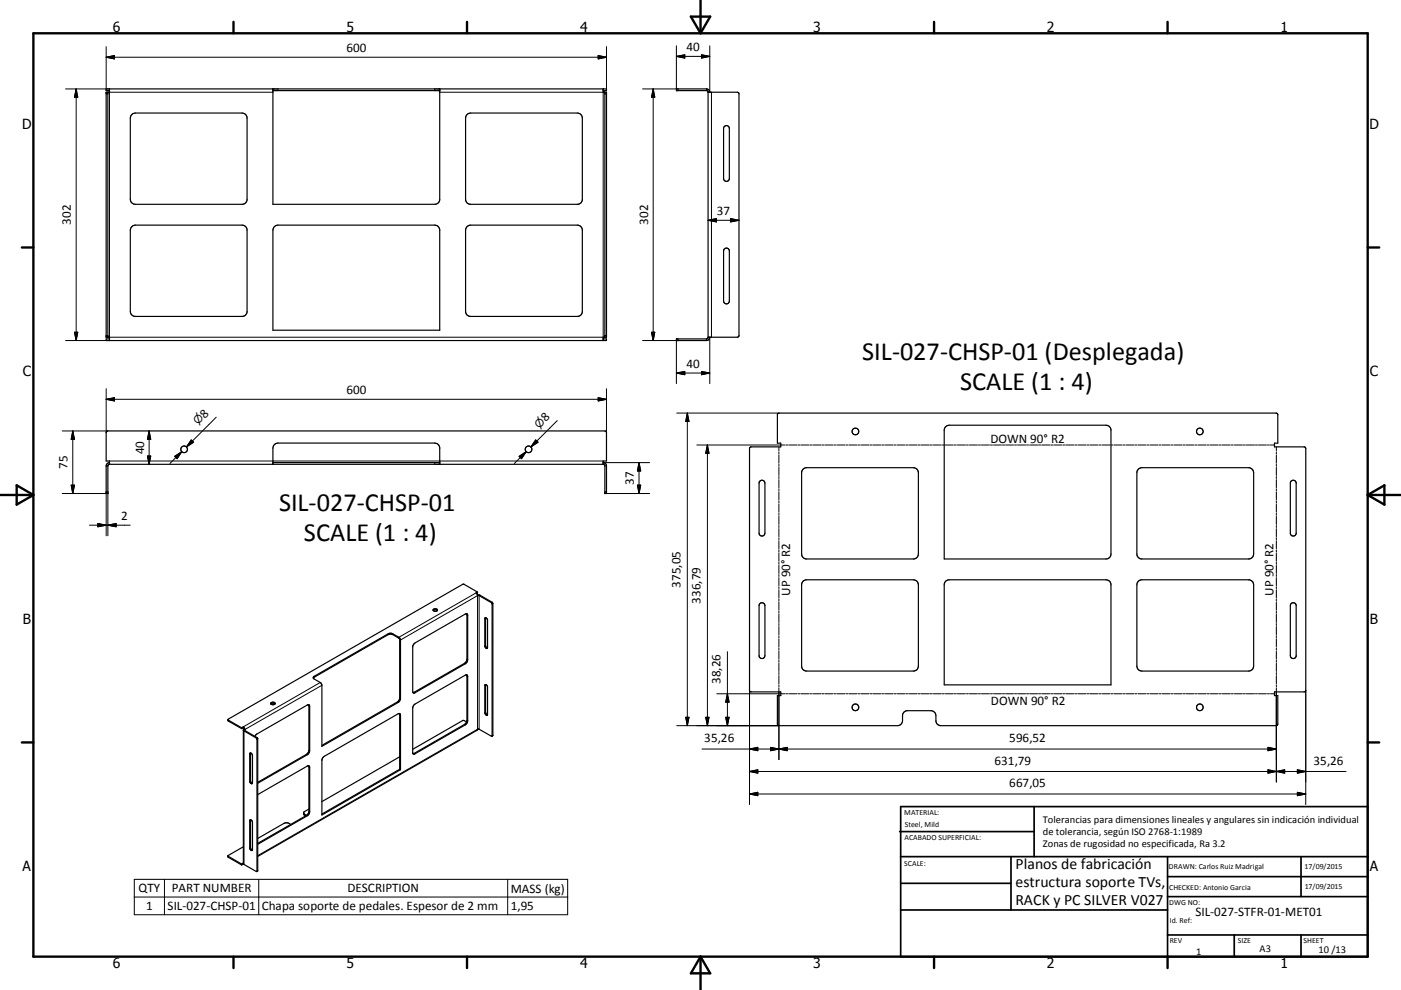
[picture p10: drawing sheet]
<svg xmlns="http://www.w3.org/2000/svg" width="420mm" height="297mm" viewBox="0 0 420 297" stroke-linecap="round" stroke-linejoin="round" font-family="sans-serif">
<g fill="none" stroke="#000" stroke-width=".36">
<path d="M32.3 27.7v73.5M32.8 27.2h-1v-.5h150v.5h-1M32.8 26.7v1h-1v73.5h1v1M39.5 34.4l1.1-.5h32a1.52 1.52 0 0 1 1.5 1.5v24.4a1.47 1.47 0 0 1-1.5 1.5h-32a1.51 1.51 0 0 1-1.5-1.5v-24.4zM81.8 27.2h50M81.8 26.7v34.6h48.5a1.46 1.46 0 0 0 1.5-1.5v-33.1M140 34.4l1.1-.5h32a1.51 1.51 0 0 1 1.5 1.5v24.4a1.46 1.46 0 0 1-1.5 1.5h-32a1.47 1.47 0 0 1-1.5-1.5v-24.4zM180.8 26.7v1h1v73.5h-1v1M181.3 27.7v73.5M211.8 26.7h-9v.5h9M211.8 26.7l.8 .4 .2 .6M211.8 26.7v.5"/>
<path d="M211.8 27.2l.5 .5M212.3 27.7h8.7l.6 .5-.1 72.6-.5 .4h-8.7M212.3 27.7v73.5M217.2 37.9a.86 .86 0 0 1 .9-.2 .86 .86 0 0 1 .6 .9v14.9a.86 .86 0 0 1-.9 .9 .86 .86 0 0 1-.9-.9v-14.9zM39.5 68l1.1-.5h32a1.52 1.52 0 0 1 1.5 1.5v24.4a1.48 1.48 0 0 1-1.5 1.5h-32a1.52 1.52 0 0 1-1.5-1.5v-24.4zM82.3 68l1-.5h47a1.51 1.51 0 0 1 1.5 1.5v30.1h-50v-30.1zM140 68l1.1-.5h32a1.51 1.51 0 0 1 1.5 1.5v24.4a1.47 1.47 0 0 1-1.5 1.5h-32a1.48 1.48 0 0 1-1.5-1.5v-24.4zM217.2 74.7a.86 .86 0 0 1 .9-.2 .86 .86 0 0 1 .6 .8v15a.86 .86 0 0 1-.9 .9 .86 .86 0 0 1-.9-.9v-15zM32.8 101.7h-1v.5h150v-.5h-1M211.8 101.7h-9v.5h9M211.8 101.7v.5M212.3 101.2l-.1 .3-.4 .2"/>
<path d="M212.8 101.2l-.2 .6-.8 .4M32.8 139.3v-1h-1v-8.5l.5-.5h149l.5 .3v8.7h-1v1M32.8 138.8l-.6 .2-.3 .6-.1 8.5h.5v-8.3l.1-.3 .4-.2M32.8 139.3h148M81.8 139.3v-4.8a1.55 1.55 0 0 1 1.5-1.6h47a1.51 1.51 0 0 1 1.5 1.6v4.8M81.8 138.8h50M180.8 138.8l.7 .2 .3 .6v8.5h-.5v-8.3l-.5-.5M233.2 124.1l.4-.2h149l.5 .5v8.5h-1v1.2h8.9l.4 .2 .1 72.8-.5 .5h-8.9v1.1h1v8.5l-.2 .4-100.8 .1a1.51 1.51 0 0 1-1.5-1.5v-1.5a1.52 1.52 0 0 0-1.5-1.5h-7a1.47 1.47 0 0 0-1.5 1.5v1.5a1.51 1.51 0 0 1-1.5 1.5h-35.7l-.3-.5v-8.5h1v-1.1h-8.9l-.5-.4v-72.8l.5-.3h8.9v-1.2h-1zM283.5 128l1.1-.4h47a1.52 1.52 0 0 1 1.5 1.5v37.1a1.48 1.48 0 0 1-1.5 1.5h-48.5v-38.6zM227.8 144.3a.88 .88 0 0 1 1-.2 .88 .88 0 0 1 .5 .8v15.1a.88 .88 0 0 1-.8 .8 .88 .88 0 0 1-.9-.8v-15.1zM240.8 140.8l1-.5h32a1.53 1.53 0 0 1 1.5 1.5v24.4a1.48 1.48 0 0 1-1.5 1.5h-32a1.48 1.48 0 0 1-1.5-1.5v-24.4zM341.3 140.8l1-.5h32a1.57 1.57 0 0 1 1.6 1.5v24.4a1.52 1.52 0 0 1-1.6 1.5h-32a1.48 1.48 0 0 1-1.5-1.5v-24.4z"/>
<path d="M387.1 144.3a.88 .88 0 0 1 1-.2 .88 .88 0 0 1 .5 .8v15.1a.88 .88 0 0 1-.9 .8 .88 .88 0 0 1-.8-.8v-15.1zM143.1 178.5l.8 .1 3.6 2.1 .3 .4v39.5l-.3 .3M143.2 177.6l-.5 .3 .5 .8h.4l3.7 2.1 .2 .4v39.7M143.2 177.6l-.3 .5M143.2 177.6l-4.4-2.3-70.4 40.6M240.8 174.4l1-.5h32a1.47 1.47 0 0 1 1.5 1.5v24.4a1.47 1.47 0 0 1-1.5 1.5h-32a1.47 1.47 0 0 1-1.5-1.5v-24.4zM283.5 174.4l1.1-.5h47a1.47 1.47 0 0 1 1.5 1.5v30.1h-50v-30.1zM341.3 174.4l1-.5h32a1.51 1.51 0 0 1 1.6 1.5v24.4a1.51 1.51 0 0 1-1.6 1.5h-32a1.47 1.47 0 0 1-1.5-1.5v-24.4zM124.1 193.2l15.4-9 .6 .1 .1 13.6-.2 .8-15.9 9.2-.4-.3v-13.7zM129.9 182.9a.66 .66 0 0 1 .7-.3 .66 .66 0 0 1 .5 .6 .68 .68 0 0 1-.7 .2 .68 .68 0 0 1-.5-.5zM129.9 183.1l.4-.2 .8 .2M139.9 184.1l.1 13.7-.2 .6-.5 .6-15.5 8.8"/>
<path d="M145.6 185.3v8.4l.2 .5 .3 .2M145.6 185.3l-.2 .3v8.2a.54 .54 0 0 0 .1 .6 .54 .54 0 0 0 .7 0M145.6 185.3l.6 .6v8.5M227.8 181.1a.87 .87 0 0 1 1-.2 .87 .87 0 0 1 .5 .8v15a.88 .88 0 0 1-.8 .9 .88 .88 0 0 1-.9-.9v-15zM387.1 181.1a.88 .88 0 0 1 1-.2 .88 .88 0 0 1 .5 .8v15a.88 .88 0 0 1-.9 .9 .88 .88 0 0 1-.8-.9v-15zM68.4 215.9v.4l4 2.3M68.4 215.9v.1M68.4 216l4 2.3M72.4 218.3v.3M72.9 218.1l-.5 .2M72.9 218.1l.5 .8M72.9 218.3l-.5 .3"/>
<path d="M72.9 218.1v.2M72.9 218.3l.3 .5M73 219l3.8 2.4 .2 .4v39.7M73 219l-.1 40.2M73.2 218.8l.2 .1M73.2 218.8l-.2 .2M73.4 218.9v.3l3.9 2.3v39.8l-.3 .2M81.2 210.9a.64 .64 0 0 1 .7-.3 .64 .64 0 0 1 .5 .7 .67 .67 0 0 1-.7 .2 .67 .67 0 0 1-.5-.6zM81.2 211.2a.89 .89 0 0 1 1.3 0M92.5 211.4l.1 13.7-.3 .8-.4 .4-14.6 8.4M93.9 203.4l22.5-13 1.2-.1 2.2 1.3v18l-.4 .7-22.9 13.3M94.1 203l22.3-12.8 1.2-.1 2 1.1 .4 .5 .1 17.8-.4 1-23.2 13.4v-18.3l-.5-.8-2-1.3z"/>
<path d="M119.7 214.1l-22.9 13.2-.3 .6v16.6l23.6-13.6M119.7 214.1l.4 .5v16.3M119.7 214.1l.1 16.7M124.1 211.5l15.4-9 .3-.1 .3 .2 .1 13.6-.2 .8-15.9 9.2-.4-.3v-13.6zM139.9 202.4l.1 13.7-.3 .8-.4 .4-15.5 8.8M139.9 216.6l-.9-.5-.3 .1-15 8.6M145.6 205.4v8.3l.5 .8M145.6 205.4l-.2 .2v8.2a.56 .56 0 0 0 .2 .6 .56 .56 0 0 0 .6 0M145.6 205.4l.6 .6v8.4M74.9 226a.66 .66 0 0 1 .8 .7v8.3a.53 .53 0 0 1-.7 0 .53 .53 0 0 1-.1-.6zM75.1 225.9v8.5l.6 .6M76.5 220.9l.4-.6 15.2-8.8 .7 .1v13.6l-.2 .8-.5 .4-14.8 8.6"/>
<path d="M77.3 238.4l14.8-8.6 .7 .1-.1 14.2-.6 .6-14.8 8.6M92.5 229.7l.1 13.7-.1 .6-.6 .6M119.8 227.1l-23.3 13.4M119.8 230.8l-23.3 13.4M119.8 230.8l.3 .1M147.5 220.9l-4.2-2.2-.3 .4-65.7 37.8M68.4 256.8v.4l4 2.3M68.4 256.8l4 2.4M72.4 259.2v.3M72.9 259.2l-.5 .3M72.9 258.9l-.5 .3M72.9 259.2l.2 .1"/>
<path d="M72.9 258.9l.1 .1M73 259.1l.1 .2M73 254l-4.6 2.8M73.1 259.3l3.9 2.2M74.9 246a.62 .62 0 0 1 .8 .7v8.3a.53 .53 0 0 1-.7 0 .53 .53 0 0 1-.1-.6zM75.1 245.9v8.5l.6 .7M87.2 247.3l-1-.4-1 .1-7.9 4.5M91 244l.9 .6M91.9 244.6l-14.6 8.4M92.6 242.7l-1.3 .8a.71 .71 0 0 0-.3 .7 .71 .71 0 0 0 .7 .6"/>
<circle cx="55.2" cy="134.8" r=".99"/>
<circle cx="158.5" cy="134.8" r="1"/>
<circle cx="256.5" cy="129.5" r="1"/>
<circle cx="359.7" cy="129.4" r=".99"/>
<circle cx="256.5" cy="212.2" r=".99"/>
<circle cx="359.7" cy="212.2" r=".99"/>
</g>
<g fill="none" stroke="#000" stroke-width=".3">
<path d="M31.8 17.2l2.5-.5v1zM31.8 14v13.2M31.8 17.2h150M179.3 16.7l2.5 .5-2.5 .5zM181.8 14v12.7M202.8 13.7v13h-10.2M202.8 16.9h10M202.8 16.9l2.5-.5v1zM210.3 16.4l2.5 .5-2.5 .5zM212.8 13.7v14M19.7 26.7h13.1M22.8 26.7v75.5"/>
<path d="M22.8 26.7l.5 2.5h-1zM31.8 28.2h.5M81.8 27.7h-49v73.5h148v-73.5h-49M83.3 26.7v.5M130.3 26.7v.5M181.3 28.2h.5M195.8 26.7l.5 2.5h-1zM195.8 26.7v75.5M203.3 26.7v.5M213.3 27.7v73.5M212.3 66.1h9.3M212.3 66.1l2.5-.5v1z"/>
<path d="M219 65.6l2.6 .5-2.6 .5zM22.3 99.7h1l-.5 2.5zM195.3 99.7h1l-.5 2.5zM19.7 102.2h13.1M31.8 100.7h.5M31.8 119.8h150M31.8 119.8l2.5-.5v1zM31.8 116.6v13.2M179.3 119.3l2.5 .5-2.5 .5zM181.3 100.7h.5M181.8 116.6v13.2M202.8 111.9l2.5-.5v1z"/>
<path d="M202.8 102.2v12.9M202.8 111.9h10M203.3 101.7v.5h-10.7M210.3 111.4l2.5 .5-2.5 .5zM212.8 101.2v13.9M18.6 129.3h13.7M21.8 129.3v18.8M21.8 129.3l.5 2.5h-1zM31.8 139.8h.5M32.8 138.3h148M44.2 136.8h1l-.5 2.5zM44.7 129.3l.5 2.5h-1z"/>
<path d="M44.7 129.3v10M52.4 136.9l2.1-1.4-1.4 2.1zM54.5 135.5l-3.5 3.5M57.3 132l.7 .7-2.1 1.4zM64.8 125.2l-8.9 8.9M130.3 138.8v.5M155.6 136.9l2.1-1.4-1.3 2.1zM157.7 135.5l-3.5 3.5M160.6 132l.7 .7-2.1 1.4zM167.1 126.2l-7.9 7.9M180.8 138.8h14M181.3 139.8h.5"/>
<path d="M191.6 138.8v9.3M191.6 138.8l.5 2.5h-1zM202.9 123.9h30.7M206.1 123.9v93.8M206.1 123.9l.5 2.5h-1zM208.9 133.5h26.4M212.1 133.5v84.2M212.1 133.5l.5 2.5h-1zM233.5 134.1v1.2M233.5 135.6v.6M233.5 136.5v2.5M233.5 139.3v.6"/>
<path d="M235.6 133.5h.6M236.5 133.5h2.4M239.2 133.5h.6M240.1 133.5h2.4M242.8 133.5h.6M243.7 133.5h2.4M246.4 133.5h.6M247.3 133.5h2.4M250 133.5h.6M250.9 133.5h2.4M253.6 133.5h.6M254.5 133.5h2.4"/>
<path d="M257.2 133.5h.6M258.1 133.5h2.5M260.9 133.5h.6M261.7 133.5h2.5M264.5 133.5h.6M265.4 133.5h2.4M268.1 133.5h.6M269 133.5h2.4M271.7 133.5h.6M272.6 133.5h2.4M275.3 133.5h.6M276.2 133.5h2.4"/>
<path d="M278.9 133.5h.6M279.8 133.5h2.4M282.5 133.5h.6M283.4 133.5h2.4M286.1 133.5h.6M287 133.5h2.4M289.7 133.5h.6M290.6 133.5h2.4M293.3 133.5h.7M294.2 133.5h2.5M297 133.5h.6M297.9 133.5h2.4"/>
<path d="M300.6 133.5h.6M301.5 133.5h2.4M304.2 133.5h.6M305.1 133.5h2.4M307.8 133.5h.6M308.7 133.5h2.4M311.4 133.5h.6M312.3 133.5h2.4M315 133.5h.6M315.9 133.5h2.4M318.6 133.5h.6M319.5 133.5h2.4"/>
<path d="M322.2 133.5h.6M323.1 133.5h2.4M325.8 133.5h.6M326.7 133.5h2.4M329.4 133.5h.7M330.4 133.5h2.3M333.1 133.5h.6M334 133.5h2.4M336.7 133.5h.6M337.6 133.5h2.4M340.3 133.5h.6M341.2 133.5h2.4"/>
<path d="M343.9 133.5h.6M344.8 133.5h2.4M347.5 133.5h.6M348.4 133.5h2.4M351.1 133.5h.6M352 133.5h2.4M354.7 133.5h.6M355.6 133.5h2.4M358.3 133.5h.6M359.2 133.5h2.4M361.9 133.5h.6M362.8 133.5h2.4"/>
<path d="M365.5 133.5h.7M366.5 133.5h2.3M369.1 133.5h.7M370.1 133.5h2.4M372.8 133.5h.6M373.7 133.5h2.4M376.4 133.5h.6M377.3 133.5h2.4M380 133.5h.6M380.9 133.5h1.2M382.7 134.1v1.2M382.7 135.6v.6"/>
<path d="M382.7 136.5v2.5M382.7 139.3v.6M18.6 148.1h13.2M21.3 145.5h1l-.5 2.6zM26.8 157.6h12.2M29.3 157.1l2.5 .5-2.5 .4zM32.3 157.6l2.5-.5v.9zM181.3 147.6h.5M181.8 148.1h13M191.1 145.5h1l-.5 2.6zM233.5 140.2v2.5M233.5 143v.6"/>
<path d="M233.5 143.9v2.4M233.5 146.6v.7M233.5 147.6v2.4M233.5 150.3v.6M233.5 151.2v2.5M233.5 154v.6M233.5 154.9v2.5M233.5 157.7v.6M233.5 158.6v2.4M382.7 140.2v2.5M382.7 143v.6M382.7 143.9v2.4"/>
<path d="M382.7 146.6v.7M382.7 147.6v2.4M382.7 150.3v.6M382.7 151.2v2.5M382.7 154v.6M382.7 154.9v2.5M382.7 157.7v.6M382.7 158.6v2.4M31.8 160.7v-13.1h.5v13.1M142.7 177.9l-23.1 13.3v.3M143.9 178.6l-.3 .1v40.1M233.5 161.3v.6"/>
<path d="M233.5 162.2v2.5M233.5 165v.6M233.5 165.9v2.5M233.5 168.7v.6M233.5 169.6v2.4M233.5 172.3v.7M233.5 173.3v2.4M233.5 176v.6M233.5 176.9v2.5M233.5 179.7v.6M382.7 161.3v.6M382.7 162.2v2.5"/>
<path d="M382.7 165v.6M382.7 165.9v2.5M382.7 168.7v.6M382.7 169.6v2.4M382.7 172.3v.7M382.7 173.3v2.4M382.7 176v.6M382.7 176.9v2.5M382.7 179.7v.6M116.4 190.2v.2M117.8 190.2v.2M119.8 191.9l.3 .1 23.1-13.3v40.1l-65.9 37.9"/>
<path d="M139.3 199l.2 .1M140 184.5l.2 .1M140 197.8l.2 .1M145.6 185.5l-.2 .1M145.6 193.7l-.2 .1M147.5 180.7l-.2 .1M147.8 181.1l-.3 .1M218.1 195.5v22.2M233.5 180.6v2.5M233.5 183.4v.6M233.5 184.3v2.4M233.5 187.1v.6"/>
<path d="M233.5 188v2.4M233.5 190.7v.6M233.5 191.6v2.5M233.5 194.4v.6M233.5 195.3v2.5M233.5 198.1v.6M233.5 199v2.5M382.7 180.6v2.5M382.7 183.4v.6M382.7 184.3v2.4M382.7 187.1v.6M382.7 188v2.4"/>
<path d="M382.7 190.7v.6M382.7 191.6v2.5M382.7 194.4v.6M382.7 195.3v2.5M382.7 198.1v.6M382.7 199v2.5M68.4 216v.3M92.6 211.8l.2 .1M94.2 202.9v.3M96 204.8l-23.1 13.3M96.5 205.6l-23.1 13.3-.2 .4v40M119.1 210.6l.3 .2"/>
<path d="M119.8 209.4l.3 .1M119.8 214.4l.3 .2M124.2 207.7l.2 .1M139.3 217.3l.2 .2M140 216.1l.2 .1M140 202.8l.2 .2M145.6 205.5l-.2 .1M145.6 213.7l-.2 .1M202.9 217.7h30.7M205.6 215.2h1l-.5 2.5zM211.6 215.2h1l-.5 2.5zM214.9 208.1h20.4"/>
<path d="M217.6 215.2h1l-.5 2.5zM218.1 208.1l.5 2.6h-1zM224.7 207.1v34.3M233.5 201.8v.6M233.5 202.7v2.4M233.5 205.4v.7M233.5 206.4v21.5M235.6 208.1h.6M236.5 208.1h2.4M239.2 208.1h.6M240.1 208.1h2.4M242.8 208.1h.6"/>
<path d="M243.7 208.1h2.4M246.4 208.1h.6M247.3 208.1h2.4M250 208.1h.6M250.9 208.1h2.4M253.6 208.1h.6M254.5 208.1h2.4M257.2 208.1h.6M258.1 208.1h2.5M260.9 208.1h.6M261.7 208.1h2.5M264.5 208.1h.6"/>
<path d="M265.4 208.1h2.4M268.1 208.1h.6M269 208.1h2.4M271.7 208.1h.6M272.6 208.1h2.4M275.3 208.1h.6M276.2 208.1h2.4M278.9 208.1h.6M279.8 208.1h2.4M282.5 208.1h.6M283.4 208.1h2.4M286.1 208.1h.6"/>
<path d="M287 208.1h2.4M289.7 208.1h.6M290.6 208.1h2.4M293.3 208.1h.7M294.2 208.1h2.5M297 208.1h.6M297.9 208.1h2.4M300.6 208.1h.6M301.5 208.1h2.4M304.2 208.1h.6M305.1 208.1h2.4M307.8 208.1h.6"/>
<path d="M308.7 208.1h2.4M311.4 208.1h.6M312.3 208.1h2.4M315 208.1h.6M315.9 208.1h2.4M318.6 208.1h.6M319.5 208.1h2.4M322.2 208.1h.6M323.1 208.1h2.4M325.8 208.1h.6M326.7 208.1h2.4M329.4 208.1h.7"/>
<path d="M330.4 208.1h2.3M333.1 208.1h.6M334 208.1h2.4M336.7 208.1h.6M337.6 208.1h2.4M340.3 208.1h.6M341.2 208.1h2.4M343.9 208.1h.6M344.8 208.1h2.4M347.5 208.1h.6M348.4 208.1h2.4M351.1 208.1h.6"/>
<path d="M352 208.1h2.4M354.7 208.1h.6M355.6 208.1h2.4M358.3 208.1h.6M359.2 208.1h2.4M361.9 208.1h.6M362.8 208.1h2.4M365.5 208.1h.7M366.5 208.1h2.3M369.1 208.1h.7M370.1 208.1h2.4M372.8 208.1h.6"/>
<path d="M373.7 208.1h2.4M376.4 208.1h.6M377.3 208.1h2.4M380 208.1h.6M380.9 208.1h1.2M382.7 201.8v.6M382.7 202.7v2.4M382.7 205.4v.7M382.7 206.4v28.2M391.5 207.1v34.3M75.1 226.1l-.2 .1M75.1 234.2l-.2 .2"/>
<path d="M77 221.3l-.2 .1M77.3 221.7l-.3 .1M91.9 226.3l.2 .1M92.6 225.1l.2 .1M92.6 230.1l.2 .1M124.2 226l.2 .1M147.8 220.6l-.3 .1M210.5 224.7h172.2M224.7 224.7l2.5-.5v1zM224.7 231.5l2.5-.6v1.1zM224.7 238.2l2.5-.5v1zM224.7 231.5h178.9"/>
<path d="M224.7 238.2h166.8M231 224.2l5 1v-1l-5 1zM380.1 230.9l5.1 1.1v-1.1l-5.1 1.1zM380.1 224.2l2.6 .5-2.6 .5zM389 237.7l2.5 .5-2.5 .5zM389 230.9l2.5 .6-2.5 .5zM68.4 256.9v.3M73 258.9h-.1M75.1 246.1l-.2 .1M75.1 254.3l-.2 .1M91.3 244.3v.3M91.9 244.6l.2 .1"/>
<path d="M92.6 243.4l.2 .1M40.3 263.8h129.9v10.6h-129.9zM40.3 269.1h129.9M49.3 263.8v10.6M77.3 261.2l-.3 .1M77.6 263.8v10.6M152.2 263.8v10.6"/>
</g>
<circle cx="143.2" cy="218.8" r=".18" fill="#000"/>
<g fill="none" stroke="#000" stroke-width=".71">
<path d="M10 10h400v277h-400zM70 6.6v3.4M140 6.6v3.4M207.1 5h5.8l-2.9 5zM210 0v10M280 6.6v3.4M350 6.6v3.4M6.6 74.2h3.4M410 74.2h3.5M0 148.5h10M5 145.6l5 2.9-5 2.9zM410 148.5h10.1"/>
<path d="M410 148.5l5.1-2.9v5.8zM6.6 222.7h3.4M410 222.7h3.5M70 287v3.4M140 287v3.4M210 287v10M210 287l2.9 5h-5.8zM280 287v3.4M350 287v3.4"/>
</g>
<g fill="none" stroke="#000" stroke-width=".51">
<path d="M269.7 249.5h40.3M270 242h140v45h-140zM270 257h140M303.1 257v16M310 242v15M350 257v30M390.1 257v12M270 265h33.1M270 273h80M350 269h60M350 263h60M350 280.5h60"/>
<path d="M370 280.5v6.5M390.1 280.5v6.5"/>
</g>
<g fill="#000" stroke="#000" stroke-width=".3">
<path d="M31.8 17.2l2.5-.5v1zM179.3 16.7l2.5 .5-2.5 .5zM202.8 16.9l2.5-.5v1zM210.3 16.4l2.5 .5-2.5 .5zM22.8 26.7l.5 2.5h-1zM195.8 26.7l.5 2.5h-1zM212.3 66.1l2.5-.5v1zM219 65.6l2.6 .5-2.6 .5zM22.3 99.7h1l-.5 2.5zM195.3 99.7h1l-.5 2.5zM31.8 119.8l2.5-.5v1zM202.8 111.9l2.5-.5v1z"/>
<path d="M210.3 111.4l2.5 .5-2.5 .5zM21.8 129.3l.5 2.5h-1zM44.2 136.8h1l-.5 2.5zM44.7 129.3l.5 2.5h-1zM52.4 136.9l2.1-1.4-1.4 2.1zM57.3 132l.7 .7-2.1 1.4zM155.6 136.9l2.1-1.4-1.3 2.1zM160.6 132l.7 .7-2.1 1.4zM179.3 119.3l2.5 .5-2.5 .5zM206.1 123.9l.5 2.5h-1zM212.1 133.5l.5 2.5h-1zM21.3 145.5h1l-.5 2.6z"/>
<path d="M29.3 157.1l2.5 .5-2.5 .4zM32.3 157.6l2.5-.5v.9zM191.1 145.5h1l-.5 2.6zM191.6 138.8l.5 2.5h-1zM205.6 215.2h1l-.5 2.5zM211.6 215.2h1l-.5 2.5zM217.6 215.2h1l-.5 2.5zM218.1 208.1l.5 2.6h-1zM224.7 224.7l2.5-.5v1zM224.7 231.5l2.5-.6v1.1zM224.7 238.2l2.5-.5v1zM231 224.2l2.5 .5-2.5 .5z"/>
<path d="M233.5 224.7l2.5-.5v1zM380.1 230.9l2.6 .6-2.6 .5zM380.1 224.2l2.6 .5-2.6 .5zM382.7 231.5l2.5-.6v1.1zM389 237.7l2.5 .5-2.5 .5zM389 230.9l2.5 .6-2.5 .5z"/>
</g>
<g font-size="7.9">
<text x="258.5" y="108.1">SIL-027-CHSP-01 (Desplegada)</text>
<text x="287.9" y="117.1">SCALE (1 : 4)</text>
<text x="83.7" y="153.2">SIL-027-CHSP-01</text>
<text x="91.1" y="162.2">SCALE (1 : 4)</text>
</g>
<g font-size="4.7">
<text x="304.5" y="260.9">Planos de fabricación</text>
<text x="304.5" y="266.2">estructura soporte TVs,</text>
<text x="304.5" y="271.6">RACK y PC SILVER V027</text>
</g>
<g font-size="4.2">
<text x="33.9" y="9.6">6</text>
<text x="103.9" y="9.6">5</text>
<text x="173.9" y="9.6">4</text>
<text x="243.8" y="9.6">3</text>
<text x="313.9" y="9.6">2</text>
<text x="383.9" y="9.6">1</text>
<text x="6.7" y="38.7">D</text>
<text x="410.5" y="38.7">D</text>
<text x="6.9" y="112.9">C</text>
<text x="410.7" y="112.9">C</text>
<text x="6.9" y="187.1">B</text>
<text x="410.7" y="187.1">B</text>
<text x="6.8" y="261.4">A</text>
<text x="410.7" y="261.4">A</text>
<text x="33.9" y="290.4">6</text>
<text x="103.9" y="290.4">5</text>
<text x="173.9" y="290.4">4</text>
<text x="243.8" y="290.4">3</text>
<text x="313.9" y="290.4">2</text>
<text x="383.9" y="290.4">1</text>
</g>
<g font-size="3.9">
<text x="103.9" y="15.7">600</text>
<text x="205.8" y="15.4">40</text>
<text x="214.9" y="64.5">37</text>
<text x="21.3" y="67.5" transform="rotate(-90 21.3 67.5)">302</text>
<text x="194.3" y="67.5" transform="rotate(-90 194.3 67.5)">302</text>
<text x="205.8" y="110.4">40</text>
<text x="103.9" y="118.3">600</text>
<text x="61.4" y="125.6" transform="rotate(-45 61.4 125.6)">8</text>
<text x="163.7" y="126.7" transform="rotate(-45 163.7 126.7)">8</text>
<text x="43.2" y="136.3" transform="rotate(-90 43.2 136.3)">40</text>
<text x="296.9" y="132.8">DOWN 90° R2</text>
<text x="20.2" y="140.7" transform="rotate(-90 20.2 140.7)">75</text>
<text x="190.1" y="145.5" transform="rotate(-90 190.1 145.5)">37</text>
<text x="36.3" y="156">2</text>
<text x="204" y="176.3" transform="rotate(-90 204 176.3)">375,05</text>
<text x="236.9" y="178.7" transform="rotate(-90 236.9 178.7)">UP 90° R2</text>
<text x="381.8" y="178.7" transform="rotate(-90 381.8 178.7)">UP 90° R2</text>
<text x="210" y="181.1" transform="rotate(-90 210 181.1)">336,79</text>
<text x="216" y="205.2" transform="rotate(-90 216 205.2)">38,26</text>
<text x="297.1" y="211.5">DOWN 90° R2</text>
<text x="211.2" y="222.6">35,26</text>
<text x="302.6" y="222.6">596,52</text>
<text x="298.2" y="229.4">631,79</text>
<text x="393.8" y="229.4">35,26</text>
<text x="302.6" y="236.1">667,05</text>
<text x="41.6" y="267.7">QTY</text>
<text x="51.5" y="267.7">PART NUMBER</text>
<text x="104.1" y="267.7">DESCRIPTION</text>
<text x="153.2" y="267.8">MASS (kg)</text>
<text x="43.9" y="273">1</text>
<text x="50.2" y="273">SIL-027-CHSP-01</text>
<text x="78.5" y="273.1">Chapa soporte de pedales. Espesor de 2 mm</text>
<text x="153.2" y="273">1,95</text>
<text x="358.4" y="274.9">SIL-027-STFR-01-MET01</text>
</g>
<g font-size="3.3">
<text x="59.4" y="127.6" transform="rotate(-45 59.4 127.6)">⌀</text>
<text x="161.6" y="128.6" transform="rotate(-45 161.6 128.6)">⌀</text>
</g>
<g font-size="3.1">
<text x="312.7" y="246.8">Tolerancias para dimensiones lineales y angulares sin indicación individual</text>
<text x="312.7" y="250.4">de tolerancia, según ISO 2768-1:1989</text>
<text x="312.7" y="254">Zonas de rugosidad no especificada, Ra 3.2</text>
<text x="358.6" y="286.5">1</text>
<text x="377.6" y="285.6">A3</text>
<text x="395.3" y="285.9">10 /13</text>
</g>
<g font-size="2.4">
<text x="271.1" y="244.4">MATERIAL:</text>
<text x="271.2" y="252">ACABADO SUPERFICIAL:</text>
<text x="271.3" y="248">Steel, Mild</text>
<text x="271.1" y="259.7">SCALE:</text>
<text x="350.4" y="260.8">DRAWN: Carlos Ruiz Madrigal</text>
<text x="391.1" y="260.6">17/09/2015</text>
<text x="350.5" y="267">CHECKED: Antonio Garcia</text>
<text x="391.2" y="266.7">17/09/2015</text>
<text x="350.5" y="271.4">DWG NO:</text>
<text x="350.7" y="276.9">Id. Ref:</text>
<text x="350.7" y="282.8">REV</text>
<text x="371.1" y="282.9">SIZE</text>
<text x="390.8" y="283">SHEET</text>
</g>
</svg>
